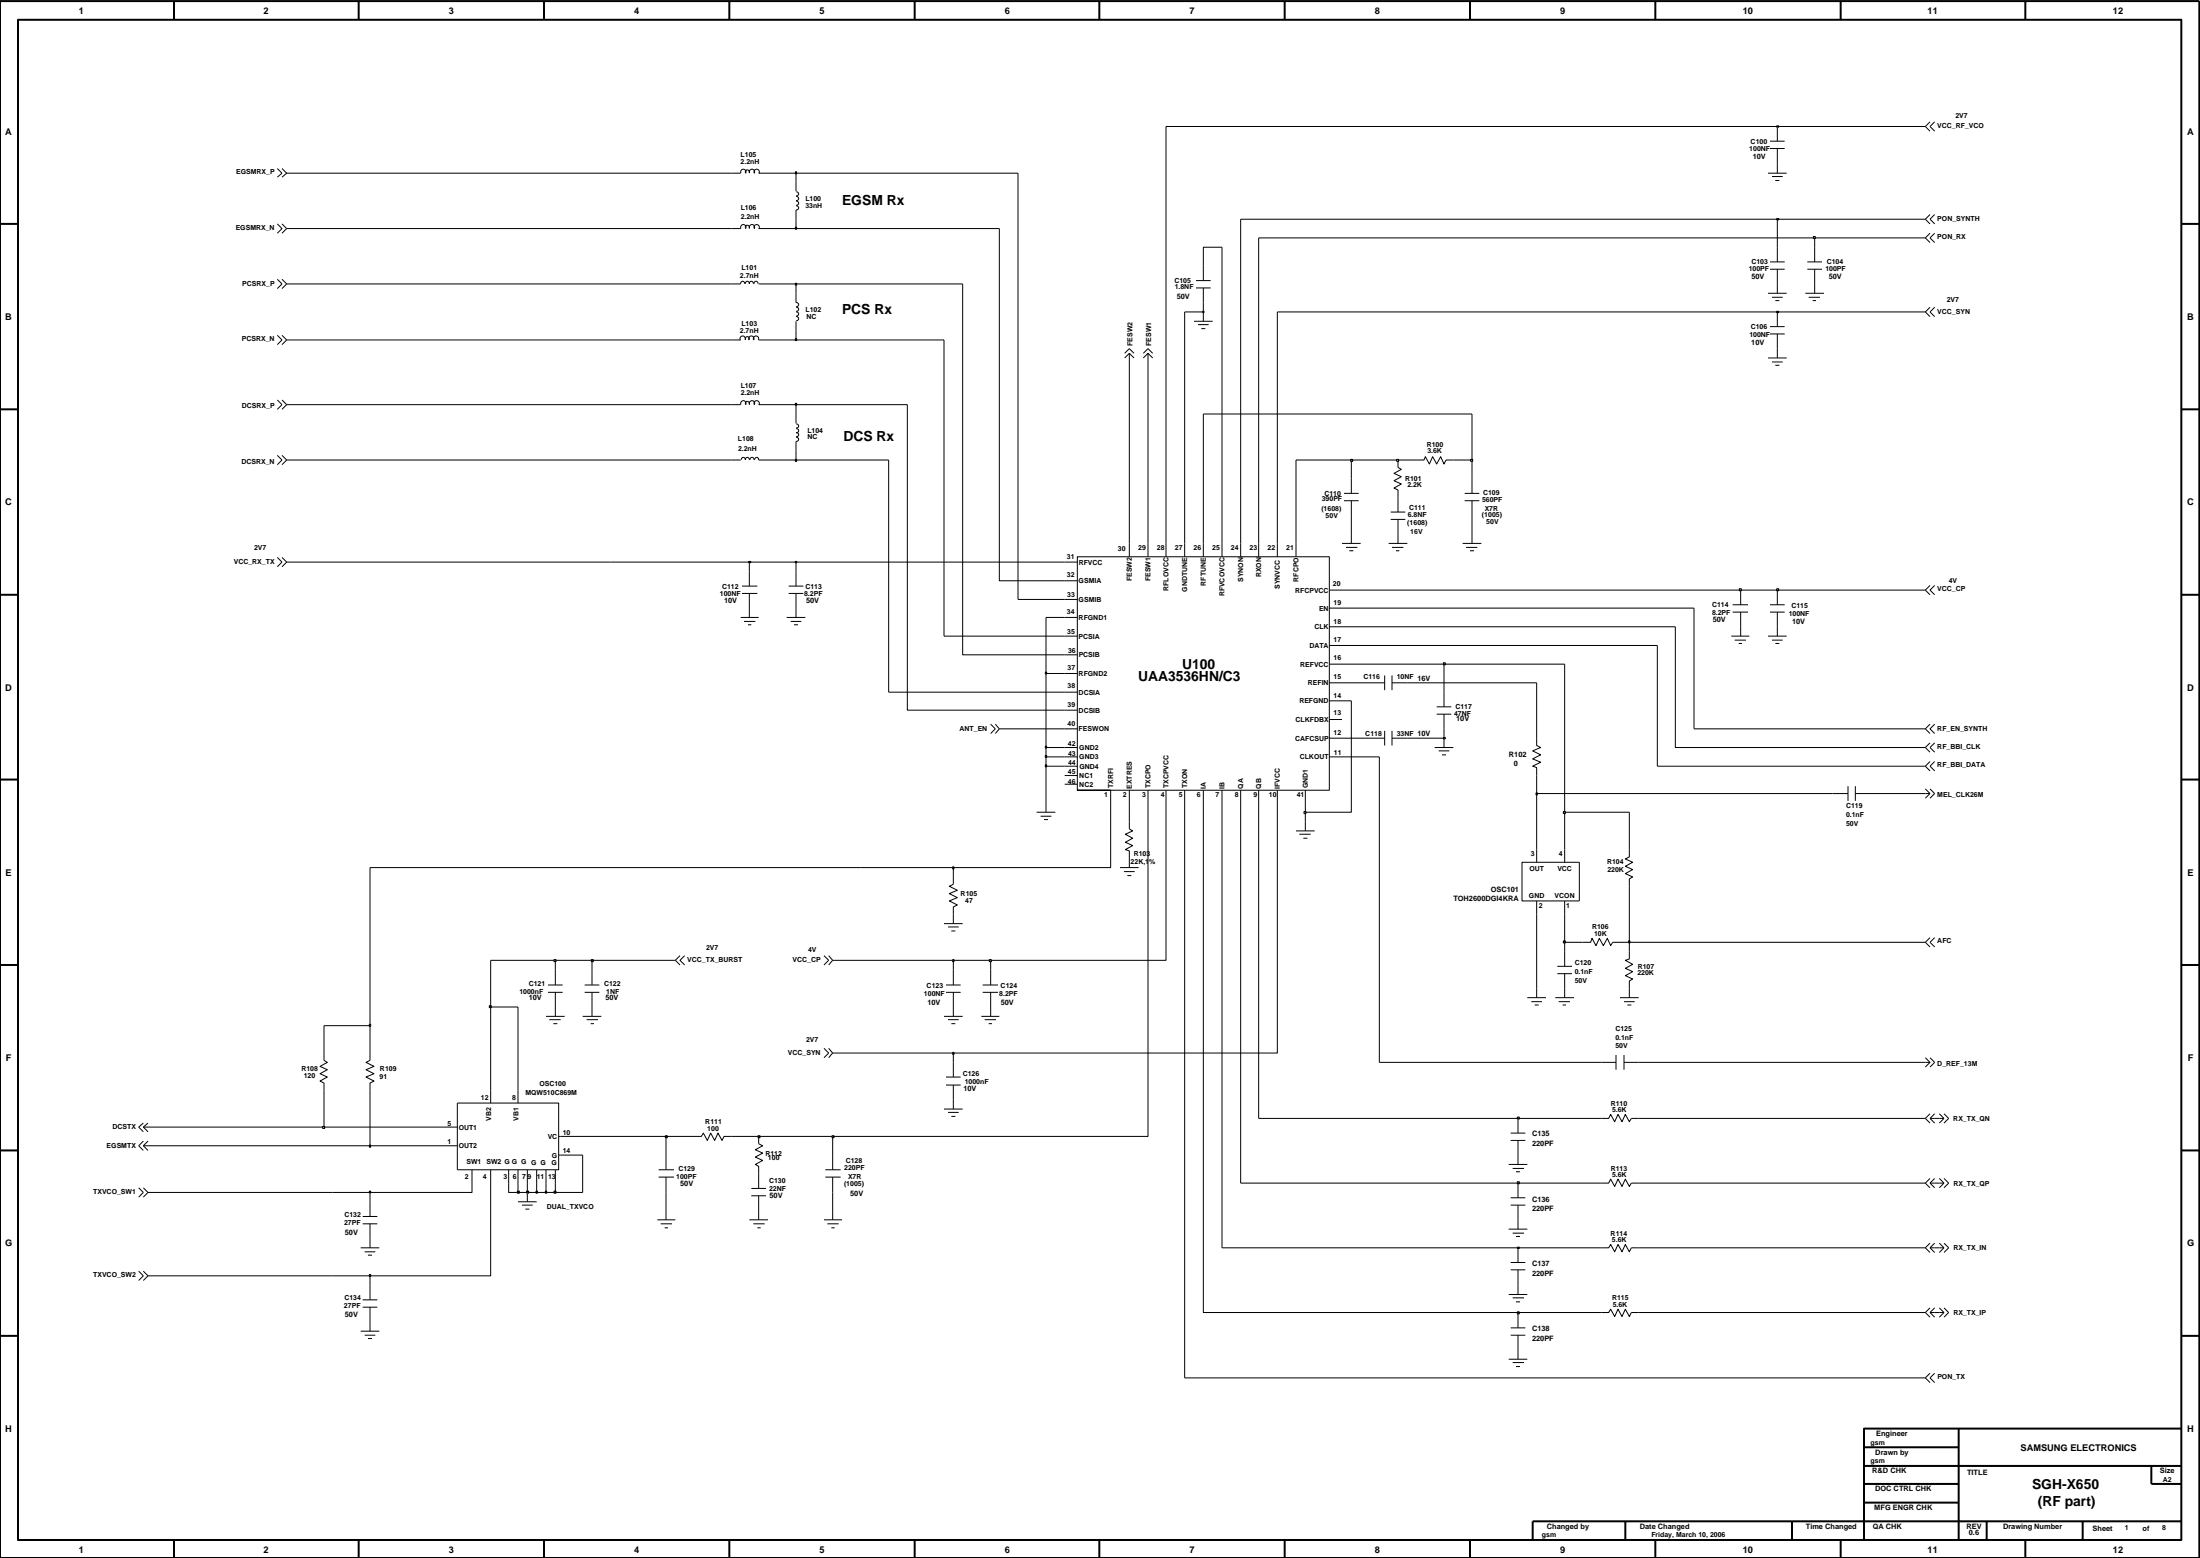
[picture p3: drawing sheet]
<svg xmlns="http://www.w3.org/2000/svg" width="279mm" height="198mm" viewBox="0 0 279 198" stroke-linecap="round" stroke-linejoin="round" font-family="sans-serif">
<g fill="none" stroke="#000" stroke-width=".13">
<path d="M224.8 17.9h1.9M224.8 18.9h1.9M225.7 16.1v1.8M225.7 18.9v3.1M245.1 15.5l-.6 .6 .6 .5M245.7 15.5l-.6 .6 .6 .5M35.2 28.4l.6 .6-.6 .6M35.2 21.4l.6 .6-.6 .5M35.2 35.4l.6 .6-.6 .6M35.8 21.4l.6 .6-.6 .5M35.8 35.4l.6 .6-.6 .6M35.8 28.4l.6 .6-.6 .6"/>
<path d="M92.9 22h1.2M92.9 29h1.2M94.1 29a.34 .34 0 0 1 .3-.5 .34 .34 0 0 1 .3 .5M94.1 22a.34 .34 0 0 1 .3-.5 .34 .34 0 0 1 .3 .5M94.6 36l-.1-.2-.2-.1-.2 .1v.2h-1.2M94.7 36v-.2l.2-.1 .2 .1 .1 .2M94.7 29v-.3l.2-.1 .2 .1v.3M94.7 22v-.4h.2h.2v.4M95.2 29a.34 .34 0 0 1 .3-.5 .34 .34 0 0 1 .3 .5M95.2 22a.34 .34 0 0 1 .3-.5 .34 .34 0 0 1 .3 .5M95.7 36l-.1-.2-.2-.1-.2 .1v.2M95.8 29a.34 .34 0 0 1 .3-.5 .34 .34 0 0 1 .3 .5"/>
<path d="M95.8 22a.34 .34 0 0 1 .3-.5 .34 .34 0 0 1 .3 .5M96.3 36l-.1-.2-.2-.1-.2 .1v.2M96.4 22h1.1M96.4 29h1.1M96.4 36h1.1M101.1 37.2v1.2l.3 .1v.2v.1l-.3 .1M101.1 23.1v1.2M101.1 39l.3 .1v.2v.1l-.3 .1M101.1 39.6l.3 .1v.1v.2l-.3 .1M101.1 24.4h.3v.2v.2h-.3M101.1 25.5l.3 .1v.2v.2h-.3M101.1 25h.3v.2v.2h-.3"/>
<path d="M101.1 26.1l.3 .1v.2v.2h-.3v1.2M151.9 35.6h1.9M151.9 36.5h1.9M152.8 33.7v1.9M152.8 36.5v1.9M152.8 39.6v1.2M224.5 22h2.4M224.5 37.2h2.4M224.8 33.2h1.9M224.8 34.2h1.9M225 22.4h1.4M225 37.7h1.4"/>
<path d="M225.5 22.9h.5M225.5 38.2h.5M225.7 31.4v1.8M225.7 34.2v3M225.7 39.6v1.9M229.3 37.2h2.3M229.5 33.2h1.9M229.5 34.2h1.9M229.7 37.7h1.4M230.2 38.2h.4M230.5 31.4v1.8M230.5 34.2v3"/>
<path d="M245.1 27.2l-.6 .6 .6 .6M245.1 29.6l-.6 .6 .6 .6M245.1 39l-.6 .6 .6 .6M245.7 27.2l-.6 .6 .6 .6M245.7 29.6l-.6 .6 .6 .6M245.7 39l-.6 .6 .6 .6M35.2 57.8l.6 .6-.6 .6M35.2 42.6l.6 .5-.6 .6M35.2 50.8l.6 .6-.6 .6M35.8 57.8l.6 .6-.6 .6M35.8 42.6l.6 .5-.6 .6M35.8 50.8l.6 .6-.6 .6"/>
<path d="M92.9 58.4h1.2M92.9 43.1h1.2M92.9 51.4h1.2M94.1 51.3a.34 .34 0 0 1 .3-.4 .34 .34 0 0 1 .3 .5M94.2 58.4v-.3h.2h.2v.3M94.6 43.1a.34 .34 0 0 0-.3-.5 .34 .34 0 0 0-.3 .6M94.7 58.4v-.3h.2h.2l.1 .3M94.7 43.1v-.3l.2-.1 .2 .1v.3M94.7 51.3v-.3l.2-.1 .2 .1v.3M95.2 51.3a.34 .34 0 0 1 .3-.4 .34 .34 0 0 1 .3 .5M95.3 58.4v-.3h.2h.2v.3M95.7 43.1a.34 .34 0 0 0-.3-.5 .34 .34 0 0 0-.3 .6"/>
<path d="M95.8 51.3a.34 .34 0 0 1 .3-.4 .34 .34 0 0 1 .3 .5M95.9 58.4v-.3h.2h.2v.3M96.3 43.1a.34 .34 0 0 0-.3-.5 .34 .34 0 0 0-.3 .6M96.4 58.4h1.1M96.4 43.1h1.1M96.4 51.4h1.1M101.1 40.8v1.2M101.1 52.5v1.2M101.1 40.2l.3 .1v.1v.2l-.3 .1M101.1 54.9l.3 .1v.2v.2h-.3M101.1 53.8l.3 .1v.2v.2h-.3M101.1 54.4l.3 .1v.2v.1l-.3 .1"/>
<path d="M101.1 55.5l.3 .1v.2v.1l-.3 .1v1.2M142.8 44.8l.6-.5 .6 .5M143.4 44.8l.6 .6M143.4 44.8l-.6 .6M143.4 44.8v.6M145.2 45.4l.6-.6 .6 .6M145.2 44.8l.6-.5 .6 .5M145.8 44.8v.6M151.6 40.8h2.4M152.1 41.2h1.4M152.6 41.7h.5M177.5 58.4v.9l.5 .3-1 .5 1 .4-1 .5 1 .4-1 .5 .5 .3v2.8"/>
<path d="M179.8 58.4h1l.2-.4 .5 .9 .4-.9 .6 .9 .5-.9 .4 .9 .2-.5h1M224.5 45.4h2.4M224.8 41.5h1.9M224.8 42.4h1.9M225 45.9h1.4M225.5 46.4h.5M225.7 42.4v3M35.2 70.8l.6 .5-.6 .6M35.8 70.8l.6 .5-.6 .6M94.1 78.4h2.3M94.2 74.4h2M94.2 75.3h2"/>
<path d="M94.5 78.9h1.4M95 79.3h.4M95.2 72.5v1.9M95.2 75.3v3.1M99.9 78.4h2.4M100.2 74.4h1.8M100.2 75.3h1.8M100.4 78.9h1.4M100.8 79.3h.5M101.1 72.5v1.9M101.1 75.3v3.1M135.2 78.4h1.6"/>
<path d="M135.2 76.1h1.6M135.2 73.7h1.6M135.2 71.3h1.6M143.4 69v1.7M145.8 69v1.7M148.1 69v1.7M150.5 69v1.7M152.8 69v1.7M155.2 69v1.7M157.6 69v1.7M159.9 69v1.7M162.2 69v1.7"/>
<path d="M164.6 69v1.7M168.8 79.6h1.6M168.8 74.9h1.6M168.8 77.2h1.6M170.4 69h2.4M170.7 63.6h1.9M170.7 62.6h1.9M170.9 69.5h1.5M171.4 69.9h.5M171.6 60.8v1.8M171.6 63.6v1.9M171.6 67.8v1.2"/>
<path d="M176.4 69h2.3M176.6 65.9h1.9M176.6 65h1.9M176.8 69.5h1.4M177.3 69.9h.4M177.5 65.9v3.1M185.8 69h2.3M186 63.6h1.9M186 62.6h1.9M186.2 69.5h1.4M186.7 69.9h.5M186.9 60.8v1.8"/>
<path d="M186.9 63.6v1.9M186.9 67.8v1.2M220 76.8h2M220 77.7h2M221.1 74.9v1.9M221.1 77.7v3M224.8 76.8h1.9M224.8 77.7h1.9M225.7 74.9v1.9M225.7 77.7v3M245.1 74.3l-.6 .6 .6 .6M245.7 74.3l-.6 .6 .6 .6"/>
<path d="M125.8 91.9l.6 .6-.6 .6M126.4 91.9l.5 .6-.5 .6M135.2 94.9h1.6M135.2 80.7h1.6M135.2 85.5h1.6M135.2 83.1h1.6M135.2 92.5h1.6M135.2 90.1h1.6M135.2 87.9h1.6M135.2 96.1h1.6M135.2 97.3h1.6M135.2 98.4h1.6"/>
<path d="M135.2 99.5h1.6M168.8 93.7h1.6M168.8 86.7h1.6M168.8 84.3h1.6M168.8 81.9h1.6M168.8 89h1.6M168.8 91.3h1.6M168.8 96.1h1.6M174 93.7h1.9M174 86.7h1.9M175.9 85.7v1.9M175.9 92.8v1.8"/>
<path d="M176.8 93.7h1.9M176.8 85.7v1.9M176.8 92.8v1.8M176.8 86.7h1.9M182.2 94.9h2.4M182.5 90.6h1.8M182.5 89.7h1.8M182.7 95.3h1.4M183.1 95.8h.5M183.4 87.9v1.8M183.4 90.6v1.9M183.4 93.7v1.2"/>
<path d="M195.2 93.7v.9l.5 .3-1.1 .4 1.1 .5-1.1 .5 1.1 .4-1.1 .6 .6 .1v1M219.9 80.7h2.3M220.3 81.2h1.4M220.8 81.7h.4M224.5 80.7h2.4M225 81.2h1.4M225.5 81.7h.5M234.7 99.8v1.9M235.6 99.8v1.9M245.1 94.3l-.6 .6 .6 .6M245.1 91.9l-.6 .6 .6 .6M245.1 96.7l-.6 .6 .6 .5"/>
<path d="M245.7 91.9l-.6 .6 .6 .6M245.7 94.3l-.6 .6 .6 .6M245.7 96.7l-.6 .6 .6 .5M119.9 117.2h2.4M120.4 117.7h1.4M120.8 118.2h.5M121.1 111.3v.9l-.5 .3 1 .5-1 .4 1 .5-1 .5 1 .5-.5 .2v2.1M131.7 103.1h2.3M132.2 103.6h1.3M132.6 104h.5M132.8 101.9v1.2M136.8 100.3h32v-29.6h-32v29.6h4.3v1.6"/>
<path d="M142.2 110.1h2.4M142.7 110.6h1.4M143.2 111.1h.5M143.4 104.3v.9l.4 .3-.9 .4 .9 .5-.9 .5 .9 .4-.9 .5 .5 .2v2.1M143.4 100.3v1.6M145.8 100.3v1.6M148.1 100.3v1.6M150.5 100.3v74.6h94M152.8 100.3v66.3h40v1.9M155.2 100.3v1.6M157.6 100.3v1.6M159.9 100.3v1.6"/>
<path d="M162.2 100.3v1.6M164.6 105.5h2.4M165 105.9h1.5M165.5 106.4h.5M165.8 100.3v1.6M165.8 104.3v1.2M193.3 109.4h7.3v5h-7.3zM195.2 107.8v1.6M195.2 114.4v1.6M198.7 107.8v1.6M198.7 114.4v1.6M201 119.6h1l.2-.5 .5 .9 .4-.9 .5 .9 .5-.9 .5 .9 .2-.4h.9"/>
<path d="M206.9 107.8v1l-.5 .2 .9 .4-.9 .6 .9 .4-.9 .5 .9 .4-.4 .3v.9M232.7 100.7h2M235.6 100.7h1.9M244.5 100.1l.6 .6M244.5 100.7h.6M245.1 119l-.6 .6 .6 .6M245.1 100.1l.6 .6-.6 .6M245.1 100.7l-.6 .6M245.7 119l-.6 .6 .6 .6M41.1 133.7v.9l.5 .2-1 .6 1 .4-1 .5 1 .4-1 .5 .5 .3v.9M47 133.7v.9l-.5 .2 1 .6-1 .4 1 .5-1 .4 1 .5-.5 .3v.9M62.3 138.4v1.6"/>
<path d="M65.8 138.4v1.6M69.3 129h2.4M69.6 125h1.9M69.6 126h1.9M69.8 129.4h1.4M70.3 129.9h.5M70.5 123.1v1.9M70.5 126v3M74 129h2.4M74.3 125h1.8M74.3 126h1.8M74.5 129.4h1.4"/>
<path d="M75 129.9h.4M75.2 123.1v1.9M75.2 126v3M86.4 121.3l-.6 .6 .6 .6M87 121.3l-.6 .6 .6 .6M104.6 133.1l.6 .6-.6 .6M104.6 121.3l.6 .6-.6 .6M105.2 133.1l.5 .6-.5 .6M105.2 121.3l.5 .6-.5 .6M119.9 129h2.4M120.1 136.7h1.9M120.1 137.7h1.9"/>
<path d="M120.1 125h1.9M120.1 126h1.9M120.4 129.4h1.4M120.8 129.9h.5M121.1 123.1v1.9M121.1 126v3M121.1 134.8v1.9M121.1 137.7v3.1M124.6 129h2.3M124.8 125h1.9M124.8 126h1.9M125.1 129.4h1.4"/>
<path d="M125.6 129.9h.4M125.8 123.1v1.9M125.8 126v3M194 126.6h2.3M194.5 127.1h1.3M194.9 127.6h.5M195.2 125.4v1.2M197.5 126.6h2.4M197.8 123.6h1.8M197.8 122.7h1.8M198 127.1h1.4M198.5 127.6h.4"/>
<path d="M198.7 120.8v1.9M198.7 123.6v3M203.4 134.8h1.8M205.2 133.9v1.9M205.7 126.6h2.4M206.2 134.8h1.9M206.2 133.9v1.9M206.2 127.1h1.4M206.7 127.6h.5M206.9 120.8v.9l-.5 .2 .9 .5-.9 .5 .9 .4-.9 .5 .9 .5-.4 .2v2.1M244.5 134.3l.6 .5-.6 .6M244.5 134.8h.6"/>
<path d="M245.1 134.3l.6 .5-.6 .6M17.6 150.8l.6 .6-.6 .5M18.2 144.8l-.6 .6 .6 .6M18.2 145.4l.6 .6M18.2 145.4h.6M18.2 142.5l-.6 .6 .6 .5M18.2 143.1l.6 .5M18.2 143.1h.6M18.2 150.8l.6 .6-.6 .5M18.8 144.8l-.6 .6M18.8 142.5l-.6 .6M45.8 158.4h2.4"/>
<path d="M46.1 155.3h1.8M46.1 154.4h1.8M46.3 158.9h1.4M46.7 159.3h.5M47 152.5v1.9M47 155.3v3.1M56.4 145.4h1.7M56.4 143.1h1.7M58.1 140h12.9v8.5h-12.9zM59.9 148.5v1.7M62.3 148.5v1.7M64.6 148.5v1.7"/>
<path d="M65.8 152.5h2.4M65.8 148.5v1.7M66.3 153h1.3M66.7 153.5h.5M67 148.5v1.7M67 151.4v1.1M68.2 148.5v1.7M69.3 148.5v1.7M70.5 148.5v1.7M71 144.2h1.9M71 146.6h1.9M83.5 154.8h2.3"/>
<path d="M83.7 149.4h1.9M83.7 148.5h1.9M83.9 155.3h1.4M84.4 155.8h.4M84.6 146.6v1.9M84.6 149.4v2M84.6 153.7v1.1M88.1 144.2h1l.2-.4 .5 .9 .5-.9 .5 .9 .4-.9 .5 .9 .2-.5h1M95.2 154.8h2.3M95.4 151.8h1.9M95.4 150.8h1.9M95.7 155.3h1.4"/>
<path d="M96.2 155.8h.4M96.4 144.2v1l.5 .2-1 .5 1 .5-1 .5 1 .4-1 .5 .5 .3v2.7M96.4 151.8v3M104.6 154.8h2.3M104.8 149.4h2M104.8 148.5h2M105.1 155.3h1.4M105.6 155.8h.4M105.7 146.6v1.9M105.7 149.4v2M105.7 153.7v1.1M119.9 140.8h2.4"/>
<path d="M120.4 141.2h1.4M120.8 141.7h.5M191.6 147.8h2.4M191.6 156h2.4M191.9 153h1.8M191.9 144.7h1.8M191.9 143.8h1.8M191.9 152h1.8M192.1 148.3h1.4M192.1 156.5h1.4M192.5 148.7h.5M192.5 156.9h.5"/>
<path d="M192.8 142v1.8M192.8 144.7v3.1M192.8 150.2v1.8M192.8 153v3M192.8 158.4v1.8M203.4 150.2h.9l.3-.5 .5 .9 .4-.9 .5 .9 .4-.9 .5 .9 .3-.4h.9M203.4 158.4h.9l.3-.4 .5 .9 .4-.9 .5 .9 .4-.9 .5 .9 .3-.5h.9M203.4 142h.9l.3-.6 .5 1 .4-1 .5 1 .4-1 .5 1 .3-.4h.9M245.1 150.2h1.8M245.1 142h1.8M245.1 141.4l-.6 .6 .6 .5M245.1 142l.6 .5"/>
<path d="M245.1 149.6l-.6 .6 .6 .6M245.1 150.2l.6 .6M245.1 158.4h1.8M245.1 157.8l-.6 .6 .6 .6M245.1 158.4l.6 .6M245.7 141.4l-.6 .6M245.7 149.6l-.6 .6M245.7 157.8l-.6 .6M246.3 141.4l.6 .6M246.3 149.6l.6 .6M246.3 157.8l.6 .6M246.9 141.4l.6 .6-.6 .5"/>
<path d="M246.9 142l-.6 .5M246.9 149.6l.6 .6-.6 .6M246.9 150.2l-.6 .6M246.9 157.8l.6 .6-.6 .6M246.9 158.4l-.6 .6M17.6 161.3l.6 .6-.6 .6M18.2 161.3l.6 .6-.6 .6M45.8 169h2.4M46.1 165.9h1.8M46.1 165h1.8M46.3 169.5h1.4M46.7 169.9h.5"/>
<path d="M47 163.1v1.9M47 165.9v3.1M191.6 164.3h2.4M191.6 172.5h2.4M191.9 161.2h1.8M191.9 160.2h1.8M191.9 169.5h1.8M191.9 168.5h1.8M192.1 164.7h1.4M192.1 172.9h1.4M192.5 165.2h.5M192.5 173.5h.5"/>
<path d="M192.8 161.2v3.1M192.8 169.5v3M203.4 166.6h.9l.3-.4 .5 .9 .4-.9 .5 .9 .4-.9 .5 .9 .3-.5h.9M244.5 174.9l.6 .6M245.1 174.3l-.6 .6M245.1 166.6h1.8M245.1 166l-.6 .6 .6 .6M245.1 166.6l.6 .6M245.7 174.3l-.6 .6 .6 .6M245.7 166l-.6 .6M246.3 166l.6 .6M246.9 166l.6 .6-.6 .6"/>
<path d="M246.9 166.6l-.6 .6"/>
</g>
<path d="M192.7 166.5h.3v.3h-.3z" fill="#c3c3c3"/>
<path d="M18.8 161.9h28.2v1.2M192.7 166.5h.3v.3h-.3zM192.8 166.6h10.6M208.1 166.6h36.4" fill="none" stroke="#000" stroke-width=".13"/>
<path d="M46.9 161.8h.2v.2h-.2z" fill="#c3c3c3"/>
<path d="M155.2 101.9v56.5h37.6M62.3 150.2v11.7h-15.3M46.9 161.8h.2v.2h-.2z" fill="none" stroke="#000" stroke-width=".13"/>
<path d="M192.7 158.3h.3v.2h-.3z" fill-rule="evenodd" fill="#c3c3c3"/>
<path d="M18.8 151.4h28.2v1.1M84.6 151.4v2.3M105.7 151.4v2.3M192.7 158.3h.3v.2h-.3zM192.8 158.4h10.6M208.1 158.4h36.4" fill="none" stroke="#000" stroke-width=".13"/>
<path d="M46.9 151.2h.2v.2h-.2z" fill="#c3c3c3"/>
<path d="M46.9 151.2h.2v.2h-.2zM59.9 150.2v1.2h-12.9M64.6 150.2v1.2h1.2" fill="none" stroke="#000" stroke-width=".13"/>
<path d="M65.7 151.2h.3v.2h-.3z" fill="#c3c3c3"/>
<path d="M65.7 151.2h.3v.2h-.3zM65.8 150.2v1.2h1.2" fill="none" stroke="#000" stroke-width=".13"/>
<path d="M66.9 151.2h.2v.2h-.2z" fill="#c3c3c3"/>
<path d="M66.9 151.2h.2v.2h-.2zM67 150.2v1.2h1.2" fill="none" stroke="#000" stroke-width=".13"/>
<path d="M68.1 151.2h.1v.2h-.1z" fill="#c3c3c3"/>
<path d="M68.1 151.2h.1v.2h-.1zM68.2 150.2v1.2h1.1" fill="none" stroke="#000" stroke-width=".13"/>
<path d="M69.3 151.2h.1v.2h-.1z" fill="#c3c3c3"/>
<path d="M69.3 151.2h.1v.2h-.1zM69.3 150.2v1.2h1.2" fill="none" stroke="#000" stroke-width=".13"/>
<path d="M70.4 151.2h.2v.2h-.2z" fill="#c3c3c3"/>
<path d="M157.6 101.9v48.3h35.2M70.4 151.2h.2v.2h-.2zM74 146.6v4.8h-3.5v-1.2" fill="none" stroke="#000" stroke-width=".13"/>
<path d="M192.7 150h.3v.3h-.3z" fill-rule="evenodd" fill="#c3c3c3"/>
<path d="M18.8 145.4h28.2M72.9 146.6h1.1M84.6 144.2v2.4M105.7 144.2v2.4M192.7 150h.3v.3h-.3zM192.8 150.2h10.6M208.1 150.2h36.4" fill="none" stroke="#000" stroke-width=".13"/>
<path d="M46.9 145.3h.2v.3h-.2z" fill-rule="evenodd" fill="#c3c3c3"/>
<path d="M47 138.4v7h9.4M46.9 145.3h.2v.3h-.2zM72.9 144.2h11.7" fill="none" stroke="#000" stroke-width=".13"/>
<path d="M84.5 144.2h.3v.2h-.3z" fill-rule="evenodd" fill="#c3c3c3"/>
<path d="M84.5 144.2h.3v.2h-.3zM84.6 144.2h3.5M92.9 144.2h3.5" fill="none" stroke="#000" stroke-width=".13"/>
<path d="M96.3 144.2h.2v.2h-.2z" fill-rule="evenodd" fill="#c3c3c3"/>
<path d="M96.3 144.2h.2v.2h-.2zM96.4 144.2h9.3" fill="none" stroke="#000" stroke-width=".13"/>
<path d="M105.7 144.2h.2v.2h-.2z" fill-rule="evenodd" fill="#c3c3c3"/>
<path d="M145.8 101.9v42.3h-40.1M18.8 143.1h22.3M105.7 144.2h.2v.2h-.2z" fill="none" stroke="#000" stroke-width=".13"/>
<path d="M41 143h.2v.2h-.2z" fill-rule="evenodd" fill="#c3c3c3"/>
<path d="M159.9 101.9v40.1h32.9M41.1 138.4v4.7h15.3M41 143h.2v.2h-.2z" fill="none" stroke="#000" stroke-width=".13"/>
<path d="M192.7 141.8h.3v.2h-.3z" fill-rule="evenodd" fill="#c3c3c3"/>
<path d="M175.2 96.1v38.7h28.2M41.1 130.2v3.5M47 130.2v3.5M62.3 127.8v10.6M65.8 127.8v10.6M105.7 133.7h15.4v1.1M208.1 134.8h36.4M192.7 141.8h.3v.2h-.3zM192.8 142h10.6M208.1 142h36.4" fill="none" stroke="#000" stroke-width=".13"/>
<path d="M121 133.6h.2v.2h-.2z" fill="#c3c3c3"/>
<path d="M162.2 101.9v31.8h-41.1M41.1 130.2h5.9M121 133.6h.2v.2h-.2z" fill="none" stroke="#000" stroke-width=".13"/>
<path d="M46.9 130h.2v.3h-.2z" fill="#c3c3c3"/>
<path d="M47 110.1v20.1M46.9 130h.2v.3h-.2z" fill="none" stroke="#000" stroke-width=".13"/>
<path d="M62.1 127.6h.3v.3h-.3z" fill="#c3c3c3"/>
<path d="M195.2 116v9.4M62.1 127.6h.3v.3h-.3zM70.5 123.1v-1.2h-8.2v5.9h3.5M75.2 121.9v1.2M121.1 121.9v1.2M125.8 121.9v1.2" fill="none" stroke="#000" stroke-width=".13"/>
<path d="M70.4 121.8h.2v.3h-.2z" fill-rule="evenodd" fill="#c3c3c3"/>
<path d="M70.4 121.8h.2v.3h-.2zM70.5 121.9h4.7" fill="none" stroke="#000" stroke-width=".13"/>
<path d="M75.1 121.8h.3v.3h-.3z" fill-rule="evenodd" fill="#c3c3c3"/>
<path d="M75.1 121.8h.3v.3h-.3zM75.2 121.9h10.6M105.7 121.9h15.4" fill="none" stroke="#000" stroke-width=".13"/>
<path d="M121 121.8h.2v.3h-.2z" fill-rule="evenodd" fill="#c3c3c3"/>
<path d="M121 121.8h.2v.3h-.2zM121.1 121.9h4.7" fill="none" stroke="#000" stroke-width=".13"/>
<path d="M125.6 121.8h.3v.3h-.3z" fill-rule="evenodd" fill="#c3c3c3"/>
<path d="M148.1 101.9v20h-22.3M198.7 119.6v1.2M206.9 119.6v1.2M125.6 121.8h.3v.3h-.3z" fill="none" stroke="#000" stroke-width=".13"/>
<path d="M198.5 119.4h.3v.3h-.3z" fill="#c3c3c3"/>
<path d="M198.5 119.4h.3v.3h-.3zM198.7 116v3.6h2.3M205.7 119.6h1.2" fill="none" stroke="#000" stroke-width=".13"/>
<path d="M206.8 119.4h.2v.3h-.2z" fill-rule="evenodd" fill="#c3c3c3"/>
<path d="M47 110.1h74.1v1.2M206.8 119.4h.2v.3h-.2zM206.9 112.5v7.1h37.6" fill="none" stroke="#000" stroke-width=".13"/>
<path d="M121 110h.2v.3h-.2z" fill-rule="evenodd" fill="#c3c3c3"/>
<path d="M121 110h.2v.3h-.2zM141.1 101.9v8.2h-20M143.4 101.9v2.4M165.8 103.1v1.2M195.2 100.7v7.1M198.7 103.1v4.7M206.9 103.1v4.7" fill="none" stroke="#000" stroke-width=".13"/>
<path d="M165.6 103h.3v.3h-.3z" fill="#c3c3c3"/>
<path d="M171.6 89v14.1h-5.8v-1.2M165.6 103h.3v.3h-.3z" fill="none" stroke="#000" stroke-width=".13"/>
<path d="M198.5 103h.3v.3h-.3z" fill="#c3c3c3"/>
<path d="M132.8 97.3v4.6M198.7 84.3v18.8h8.2M198.5 103h.3v.3h-.3z" fill="none" stroke="#000" stroke-width=".13"/>
<path d="M195.1 100.6h.1v.3h-.1z" fill="#c3c3c3"/>
<path d="M195.2 98.4v2.3h37.5M195.1 100.6h.1v.3h-.1zM237.5 100.7h7" fill="none" stroke="#000" stroke-width=".13"/>
<path d="M132.8 97.1h.1v.2h-.1z" fill="#c3c3c3"/>
<path d="M132.8 97.1h.1v.2h-.1zM132.8 96.1v1.2h2.4M210.5 81.9v15.4h34" fill="none" stroke="#000" stroke-width=".13"/>
<path d="M132.8 95.9h.1v.3h-.1z" fill="#c3c3c3"/>
<path d="M132.8 95.9h.1v.3h-.1zM132.8 94.9v1.2h2.4M170.4 96.1h4.8" fill="none" stroke="#000" stroke-width=".13"/>
<path d="M132.8 94.7h.1v.3h-.1z" fill="#c3c3c3"/>
<path d="M212.8 79.6v15.3h31.7M132.8 94.7h.1v.3h-.1zM132.8 85.5v9.4h2.4M170.4 93.7h3.6M178.7 93.7h4.7" fill="none" stroke="#000" stroke-width=".13"/>
<path d="M183.3 93.6h.3v.2h-.3z" fill-rule="evenodd" fill="#c3c3c3"/>
<path d="M112.9 58.4v29.5h22.3M115.2 51.4v38.7h20M215.1 77.2v15.3h29.4M126.9 92.5h8.3M170.4 89h1.2M170.4 86.7h3.6M178.7 86.7h16.5v7M183.3 93.6h.3v.2h-.3zM183.4 84.3v3.6M183.4 92.5v1.2" fill="none" stroke="#000" stroke-width=".13"/>
<path d="M132.8 85.3h.1v.3h-.1z" fill="#c3c3c3"/>
<path d="M132.8 78.4v7.1h2.4M132.8 85.3h.1v.3h-.1zM170.4 84.3h13" fill="none" stroke="#000" stroke-width=".13"/>
<path d="M183.3 84.1h.3v.3h-.3z" fill="#c3c3c3"/>
<path d="M122.3 36v47.1h12.9M129.3 22v54.1h5.9M119.9 43.1v37.6h15.3M132.8 78.4h2.4M170.4 79.6h42.4M170.4 77.2h44.7M170.4 74.9h50.7M170.4 81.9h40.1M183.3 84.1h.3v.3h-.3zM183.4 84.3h15.3" fill="none" stroke="#000" stroke-width=".13"/>
<path d="M220.9 74.7h.2v.3h-.2z" fill="#c3c3c3"/>
<path d="M220.9 74.7h.2v.3h-.2zM221.1 74.9h4.6" fill="none" stroke="#000" stroke-width=".13"/>
<path d="M225.6 74.7h.3v.3h-.3z" fill-rule="evenodd" fill="#c3c3c3"/>
<path d="M126.9 29v44.7h8.3M36.4 71.3h58.8v1.2M101.1 71.3v1.2M225.6 74.7h.3v.3h-.3zM225.7 74.9h18.8" fill="none" stroke="#000" stroke-width=".13"/>
<path d="M95.1 71.3h.2v.1h-.2z" fill="#c3c3c3"/>
<path d="M95.1 71.3h.2v.1h-.2zM95.2 71.3h5.9" fill="none" stroke="#000" stroke-width=".13"/>
<path d="M101 71.3h.2v.1h-.2z" fill="#c3c3c3"/>
<g fill="none" stroke="#000" stroke-width=".13">
<path d="M148.1 16.1v52.9M150.5 39.6v29.4M155.2 31.4v37.6M157.6 27.8v41.2M159.9 30.2v38.8M162.2 39.6v29.4M36.4 58.4h56.5M97.5 58.4h3.6M143.4 45.4v23.6M145.8 45.4v23.6M152.8 52.5v16.5M164.6 58.4v10.6"/>
<path d="M171.6 58.4v2.4M186.9 58.4v2.4M101 71.3h.2v.1h-.2zM101.1 71.3h34.1M171.6 65.5v2.3M186.9 65.5v2.3"/>
</g>
<path d="M101 58.3h.2v.3h-.2z" fill="#c3c3c3"/>
<path d="M101 58.3h.2v.3h-.2zM101.1 57.2v1.2h11.8M164.6 58.4h7" fill="none" stroke="#000" stroke-width=".13"/>
<path d="M171.5 58.3h.3v.3h-.3z" fill="#c3c3c3"/>
<path d="M171.5 58.3h.3v.3h-.3zM171.6 58.4h5.9" fill="none" stroke="#000" stroke-width=".13"/>
<path d="M177.4 58.3h.2v.3h-.2z" fill="#c3c3c3"/>
<path d="M177.4 58.3h.2v.3h-.2zM177.5 58.4h2.3M184.6 58.4h2.3" fill="none" stroke="#000" stroke-width=".13"/>
<path d="M186.8 58.3h.2v.3h-.2z" fill="#c3c3c3"/>
<path d="M36.4 51.4h56.5M97.5 51.4h3.6v1.1M152.8 52.5h34.1v5.9M186.8 58.3h.2v.3h-.2z" fill="none" stroke="#000" stroke-width=".13"/>
<path d="M101 51.2h.2v.2h-.2z" fill-rule="evenodd" fill="#c3c3c3"/>
<path d="M36.4 43.1h56.5M97.5 43.1h3.6M101 51.2h.2v.2h-.2zM101.1 51.4h14.1" fill="none" stroke="#000" stroke-width=".13"/>
<path d="M101 43h.2v.2h-.2z" fill="#c3c3c3"/>
<path d="M150.5 39.6h2.3M101 43h.2v.2h-.2zM101.1 42v1.1h18.8" fill="none" stroke="#000" stroke-width=".13"/>
<path d="M152.7 39.5h.2v.2h-.2z" fill="#c3c3c3"/>
<path d="M152.7 39.5h.2v.2h-.2zM152.8 38.4v1.2M162.2 39.6h63.5" fill="none" stroke="#000" stroke-width=".13"/>
<path d="M225.6 39.5h.3v.2h-.3z" fill="#c3c3c3"/>
<path d="M36.4 36h56.5M97.5 36h3.6v1.2M225.6 39.5h.3v.2h-.3zM225.7 39.6h18.8" fill="none" stroke="#000" stroke-width=".13"/>
<path d="M101 36h.2v.2h-.2z" fill-rule="evenodd" fill="#c3c3c3"/>
<path d="M101 36h.2v.2h-.2zM101.1 36h21.2M155.2 31.4h-2.4v2.3M159.9 30.2h70.6v1.2M225.7 27.8v3.6" fill="none" stroke="#000" stroke-width=".13"/>
<path d="M230.3 30h.2v.3h-.2z" fill-rule="evenodd" fill="#c3c3c3"/>
<path d="M36.4 29h56.5M97.5 29h3.6M230.3 30h.2v.3h-.2zM230.5 30.2h14" fill="none" stroke="#000" stroke-width=".13"/>
<path d="M101 28.8h.2v.3h-.2z" fill="#c3c3c3"/>
<path d="M101 28.8h.2v.3h-.2zM101.1 27.8v1.2h25.8M157.6 27.8h68.1" fill="none" stroke="#000" stroke-width=".13"/>
<path d="M225.6 27.7h.3v.2h-.3z" fill-rule="evenodd" fill="#c3c3c3"/>
<path d="M36.4 22h56.5M97.5 22h3.6v1.1M225.6 27.7h.3v.2h-.3zM225.7 27.8h18.8" fill="none" stroke="#000" stroke-width=".13"/>
<path d="M101 21.8h.2v.3h-.2z" fill-rule="evenodd" fill="#c3c3c3"/>
<path d="M148.1 16.1h77.6M101 21.8h.2v.3h-.2zM101.1 22h28.2" fill="none" stroke="#000" stroke-width=".13"/>
<path d="M225.6 16h.3v.1h-.3z" fill-rule="evenodd" fill="#c3c3c3"/>
<path d="M225.6 16h.3v.1h-.3zM225.7 16.1h18.8" fill="none" stroke="#000" stroke-width=".13"/>
<g fill="none" stroke="#000" stroke-width=".25">
<path d="M0 .1h279.3v197.7h-279.3zM2.3 2.5h274.7v193h-274.7zM22.1 .1v2.4M45.6 .1v2.4M69.1 .1v2.4M92.6 .1v2.4M116.2 .1v2.4M139.6 .1v2.4M163.2 .1v2.4M186.7 .1v2.4M210.2 .1v2.4M233.8 .1v2.4"/>
<path d="M257.2 .1v2.4M0 28.4h2.3M277 28.4h2.3M0 52h2.3M277 52h2.3M0 75.5h2.3M277 75.5h2.3M0 98.9h2.3M277 98.9h2.3M0 122.5h2.3M277 122.5h2.3M0 146h2.3"/>
<path d="M277 146h2.3M0 169.6h2.3M277 169.6h2.3M22.1 195.5v2.3M45.6 195.5v2.3M69.1 195.5v2.3M92.6 195.5v2.3M116.2 195.5v2.3M139.6 195.5v2.3M163.2 195.5v2.3M186.7 195.5v2.3M206.4 193.1v2.4"/>
<path d="M210.2 195.5v2.3M227.6 193.1v2.4M233.8 195.5v2.3M236.7 188.4h12.1M236.7 190.7h12.1M236.7 183.7h12.1M236.7 186.1h40.3M248.8 181.3v14.2M252.3 193.1v2.4M257.2 195.5v2.3M264.5 193.1v2.4M273.2 186.1v2.3h3.8"/>
<path d="M277 181.3h-40.3v14.2M277 193.1h-82.4v2.4"/>
</g>
<g font-size="1.8">
<text x="106.9" y="26">EGSM Rx</text>
<text x="106.9" y="39.8">PCS Rx</text>
<text x="107.1" y="55.9">DCS Rx</text>
<text x="144.5" y="86.5">UAA3536HN/C3</text>
<text x="150.1" y="84.9">U100</text>
<text x="258.1" y="188.9">SGH-X650</text>
<text x="258.8" y="191.1">(RF part)</text>
</g>
<g font-size="1.2">
<text x="10" y="1.7">1</text>
<text x="33.5" y="1.7">2</text>
<text x="57" y="1.7">3</text>
<text x="80.5" y="1.7">4</text>
<text x="104.1" y="1.7">5</text>
<text x="127.6" y="1.7">6</text>
<text x="151.1" y="1.7">7</text>
<text x="174.6" y="1.7">8</text>
<text x="198.1" y="1.7">9</text>
<text x="221.3" y="1.7">10</text>
<text x="244.8" y="1.7">11</text>
<text x="268.3" y="1.7">12</text>
<text x=".7" y="17.1">A</text>
<text x="277.8" y="17.1">A</text>
<text x=".7" y="40.6">B</text>
<text x="277.8" y="40.6">B</text>
<text x=".7" y="64.1">C</text>
<text x="277.8" y="64.1">C</text>
<text x=".7" y="87.7">D</text>
<text x="277.8" y="87.7">D</text>
<text x=".7" y="111.1">E</text>
<text x="277.8" y="111.1">E</text>
<text x=".7" y="134.7">F</text>
<text x="277.9" y="134.7">F</text>
<text x=".6" y="158.2">G</text>
<text x="277.8" y="158.2">G</text>
<text x=".7" y="181.7">H</text>
<text x="256.6" y="184.1">SAMSUNG ELECTRONICS</text>
<text x="277.8" y="181.7">H</text>
<text x="10" y="197.1">1</text>
<text x="33.5" y="197.1">2</text>
<text x="57" y="197.1">3</text>
<text x="80.5" y="197.1">4</text>
<text x="104.1" y="197.1">5</text>
<text x="127.6" y="197.1">6</text>
<text x="151.1" y="197.1">7</text>
<text x="174.6" y="197.1">8</text>
<text x="198.1" y="197.1">9</text>
<text x="221.3" y="197.1">10</text>
<text x="244.8" y="197.1">11</text>
<text x="268.3" y="197.1">12</text>
</g>
<g font-size=".9">
<text x="246" y="16.3">VCC_RF_VCO</text>
<text x="248.3" y="15">2V7</text>
<text x="30" y="22.1">EGSMRX_P</text>
<text x="94.1" y="20">L105</text>
<text x="94.1" y="20.8">2.2nH</text>
<text x="222.2" y="19.1">100NF</text>
<text x="222.3" y="18.3">C100</text>
<text x="222.6" y="20.2">10V</text>
<text x="29.9" y="29.2">EGSMRX_N</text>
<text x="94.1" y="26.6">L106</text>
<text x="94.1" y="27.7">2.2nH</text>
<text x="102.3" y="25.5">L100</text>
<text x="102.3" y="26.4">33nH</text>
<text x="246" y="28.1">PON_SYNTH</text>
<text x="94" y="35.2">2.7nH</text>
<text x="94.2" y="34.3">L101</text>
<text x="149.1" y="35.9">C105</text>
<text x="222.1" y="34.4">100PF</text>
<text x="222.4" y="35.4">50V</text>
<text x="222.4" y="33.5">C103</text>
<text x="231.8" y="34.4">100PF</text>
<text x="232" y="33.5">C104</text>
<text x="232.2" y="35.4">50V</text>
<text x="246" y="30.3">PON_RX</text>
<text x="30.8" y="36.3">PCSRX_P</text>
<text x="94.2" y="41.4">L103</text>
<text x="102.3" y="39.6">L102</text>
<text x="102.4" y="40.4">NC</text>
<text x="149.2" y="36.7">1.8NF</text>
<text x="149.4" y="37.9">50V</text>
<text x="222.3" y="41.8">C106</text>
<text x="246" y="39.8">VCC_SYN</text>
<text x="247.2" y="38.3">2V7</text>
<text x="30.7" y="43.3">PCSRX_N</text>
<text x="94" y="42.3">2.7nH</text>
<text x="143.8" y="43.9" transform="rotate(-90 143.8 43.9)">FESW2</text>
<text x="146.2" y="43.9" transform="rotate(-90 146.2 43.9)">FESW1</text>
<text x="222.2" y="42.7">100NF</text>
<text x="222.4" y="43.8">10V</text>
<text x="30.7" y="51.8">DCSRX_P</text>
<text x="94.1" y="49.2">L107</text>
<text x="94.1" y="50.2">2.2nH</text>
<text x="30.7" y="58.9">DCSRX_N</text>
<text x="93.7" y="56">L108</text>
<text x="93.7" y="57.2">2.2nH</text>
<text x="102.5" y="55.8">NC</text>
<text x="102.5" y="54.9">L104</text>
<text x="181.2" y="56.8">R100</text>
<text x="181.3" y="57.5">3.6K</text>
<text x="167.8" y="64.9">(1608)</text>
<text x="167.9" y="63.6">390PF</text>
<text x="168.2" y="63">C110</text>
<text x="168.4" y="65.7">50V</text>
<text x="178.4" y="61">R101</text>
<text x="178.7" y="61.8">2.2K</text>
<text x="178.8" y="65.6">6.8NF</text>
<text x="178.9" y="64.8">C111</text>
<text x="188.2" y="65.7">(1005)</text>
<text x="188.2" y="63.8">560PF</text>
<text x="188.3" y="62.8">C109</text>
<text x="188.6" y="64.9">X7R</text>
<text x="29.7" y="71.6">VCC_RX_TX</text>
<text x="32.3" y="69.8">2V7</text>
<text x="135.5" y="71">31</text>
<text x="137" y="71.7">RFVCC</text>
<text x="142" y="69.9">30</text>
<text x="144.6" y="69.8">29</text>
<text x="146.9" y="69.8">28</text>
<text x="149.2" y="69.8">27</text>
<text x="151.6" y="69.8">26</text>
<text x="154" y="69.8">25</text>
<text x="156.3" y="69.8">24</text>
<text x="158.7" y="69.8">23</text>
<text x="161" y="69.8">22</text>
<text x="163.4" y="69.8">21</text>
<text x="178.7" y="66.6">(1608)</text>
<text x="179.1" y="67.7">16V</text>
<text x="188.8" y="66.6">50V</text>
<text x="91.4" y="75.7">100NF</text>
<text x="91.7" y="74.7">C112</text>
<text x="91.9" y="76.6">10V</text>
<text x="102.1" y="75.7">8.2PF</text>
<text x="102.3" y="74.7">C113</text>
<text x="102.4" y="76.6">50V</text>
<text x="135.5" y="78">34</text>
<text x="135.5" y="73.2">32</text>
<text x="135.6" y="75.8">33</text>
<text x="137" y="74">GSMIA</text>
<text x="137" y="76.4">GSMIB</text>
<text x="143.7" y="73.8" transform="rotate(-90 143.7 73.8)">FESW2</text>
<text x="146.1" y="73.8" transform="rotate(-90 146.1 73.8)">FESW1</text>
<text x="148.4" y="75" transform="rotate(-90 148.4 75)">RFLOVCC</text>
<text x="150.8" y="75.1" transform="rotate(-90 150.8 75.1)">GNDTUNE</text>
<text x="153.1" y="74.3" transform="rotate(-90 153.1 74.3)">RFTUNE</text>
<text x="155.5" y="75.7" transform="rotate(-90 155.5 75.7)">RFVCOVCC</text>
<text x="157.9" y="73.9" transform="rotate(-90 157.9 73.9)">SYNON</text>
<text x="160.2" y="73.3" transform="rotate(-90 160.2 73.3)">RXON</text>
<text x="162.5" y="74.8" transform="rotate(-90 162.5 74.8)">SYNVCC</text>
<text x="164.5" y="75.2">RFCPVCC</text>
<text x="164.9" y="73.8" transform="rotate(-90 164.9 73.8)">RFCPO</text>
<text x="167.5" y="77.5">EN</text>
<text x="169.3" y="74.4">20</text>
<text x="169.4" y="76.8">19</text>
<text x="217.4" y="77.1">C114</text>
<text x="227.5" y="77.2">C115</text>
<text x="246" y="75">VCC_CP</text>
<text x="247.5" y="74.1">4V</text>
<text x="135.6" y="80.5">35</text>
<text x="135.6" y="82.9">36</text>
<text x="137" y="78.7">RFGND1</text>
<text x="137" y="81.1">PCSIA</text>
<text x="137" y="83.4">PCSIB</text>
<text x="166.3" y="82.2">DATA</text>
<text x="166.9" y="79.9">CLK</text>
<text x="169.4" y="81.5">17</text>
<text x="169.4" y="79.2">18</text>
<text x="169.4" y="83.8">16</text>
<text x="217.4" y="78">8.2PF</text>
<text x="217.5" y="79">50V</text>
<text x="227.2" y="78.2">100NF</text>
<text x="227.6" y="79.2">10V</text>
<text x="135.6" y="85">37</text>
<text x="135.6" y="87.4">38</text>
<text x="135.6" y="89.8">39</text>
<text x="137" y="85.8">RFGND2</text>
<text x="137" y="88.2">DCSIA</text>
<text x="165" y="89.3">REFGND</text>
<text x="165.1" y="84.6">REFVCC</text>
<text x="166.1" y="87">REFIN</text>
<text x="169.4" y="88.6">14</text>
<text x="169.4" y="86.2">15</text>
<text x="173.1" y="86.2">C116</text>
<text x="177.4" y="86.2">10NF 16V</text>
<text x="184.8" y="90">C117</text>
<text x="121.9" y="92.7">ANT_EN</text>
<text x="135.6" y="92.1">40</text>
<text x="135.6" y="94.7">42</text>
<text x="135.6" y="95.9">43</text>
<text x="137" y="90.5">DCSIB</text>
<text x="137" y="92.8">FESWON</text>
<text x="137.1" y="95.2">GND2</text>
<text x="164.5" y="94">CAFCSUP</text>
<text x="164.5" y="91.6">CLKFDBX</text>
<text x="169.4" y="93.2">12</text>
<text x="169.4" y="90.8">13</text>
<text x="169.4" y="95.8">11</text>
<text x="173.4" y="93.4">C118</text>
<text x="177.4" y="93.4">33NF 10V</text>
<text x="184.7" y="90.9">47NF</text>
<text x="184.9" y="91.6">10V</text>
<text x="246" y="92.7">RF_EN_SYNTH</text>
<text x="246" y="95">RF_BBI_CLK</text>
<text x="135.6" y="98.3">45</text>
<text x="135.6" y="99.5">46</text>
<text x="135.6" y="97.1">44</text>
<text x="137.1" y="98.8">NC1</text>
<text x="137.1" y="99.9">NC2</text>
<text x="137.1" y="96.4">GND3</text>
<text x="137.1" y="97.6">GND4</text>
<text x="140.2" y="101.2">1</text>
<text x="141.4" y="100" transform="rotate(-90 141.4 100)">TXRFI</text>
<text x="142.6" y="101.2">2</text>
<text x="143.7" y="100.1" transform="rotate(-90 143.7 100.1)">EXTRES</text>
<text x="145" y="101.2">3</text>
<text x="146.1" y="100" transform="rotate(-90 146.1 100)">TXCPO</text>
<text x="147.4" y="101.2">4</text>
<text x="148.4" y="100" transform="rotate(-90 148.4 100)">TXCPVCC</text>
<text x="149.7" y="101.2">5</text>
<text x="150.8" y="100" transform="rotate(-90 150.8 100)">TXON</text>
<text x="152" y="101.2">6</text>
<text x="153.1" y="100.1" transform="rotate(-90 153.1 100.1)">IA</text>
<text x="154.4" y="101.2">7</text>
<text x="155.5" y="100.1" transform="rotate(-90 155.5 100.1)">IB</text>
<text x="156.8" y="101.2">8</text>
<text x="157.9" y="100.1" transform="rotate(-90 157.9 100.1)">QA</text>
<text x="159.2" y="101.2">9</text>
<text x="160.2" y="100.1" transform="rotate(-90 160.2 100.1)">QB</text>
<text x="161.2" y="101.2">10</text>
<text x="162.5" y="100.1" transform="rotate(-90 162.5 100.1)">IFVCC</text>
<text x="164.7" y="101.2">41</text>
<text x="165.1" y="96.4">CLKOUT</text>
<text x="166.1" y="100" transform="rotate(-90 166.1 100)">GND1</text>
<text x="191.6" y="96.1">R102</text>
<text x="192.3" y="97.3">0</text>
<text x="246" y="101.2">MEL_CLK26M</text>
<text x="246" y="97.4">RF_BBI_DATA</text>
<text x="234.4" y="104.8">50V</text>
<text x="234.4" y="103.7">0.1nF</text>
<text x="234.4" y="102.5">C119</text>
<text x="122" y="113.7">R105</text>
<text x="143.6" y="109.7">22K,1%</text>
<text x="144" y="108.6">R103</text>
<text x="189.3" y="113.2">OSC101</text>
<text x="194.2" y="113.9">GND</text>
<text x="194.2" y="110.6">OUT</text>
<text x="194.4" y="108.6">3</text>
<text x="197.4" y="113.9">VCON</text>
<text x="197.8" y="110.6">VCC</text>
<text x="198" y="108.6">4</text>
<text x="204.1" y="109.7">R104</text>
<text x="204.1" y="110.7">220K</text>
<text x="122.6" y="114.6">47</text>
<text x="184.6" y="114.4">TOH2600DGI4KRA</text>
<text x="195.4" y="115.2">2</text>
<text x="198.9" y="115.2">1</text>
<text x="202.2" y="117.9">R106</text>
<text x="202.4" y="118.8">10K</text>
<text x="246" y="119.8">AFC</text>
<text x="67.1" y="125.2">C121</text>
<text x="76.7" y="125.2">C122</text>
<text x="87.3" y="122.1">VCC_TX_BURST</text>
<text x="89.7" y="120.6">2V7</text>
<text x="100.6" y="122.1">VCC_CP</text>
<text x="102.6" y="120.8">4V</text>
<text x="117.7" y="125.4">C123</text>
<text x="127.1" y="125.4">C124</text>
<text x="200" y="122.5">C120</text>
<text x="200" y="123.7">0.1nF</text>
<text x="200" y="124.8">50V</text>
<text x="207.9" y="123.7">220K</text>
<text x="208" y="122.9">R107</text>
<text x="66" y="126.1">1000nF</text>
<text x="67.1" y="127">10V</text>
<text x="76.9" y="127">50V</text>
<text x="77" y="126.1">1NF</text>
<text x="117.3" y="126.4">100NF</text>
<text x="117.8" y="127.6">10V</text>
<text x="126.9" y="126.4">8.2PF</text>
<text x="127.1" y="127.6">50V</text>
<text x="205.1" y="130.9">C125</text>
<text x="38.3" y="136">R108</text>
<text x="38.6" y="136.8">120</text>
<text x="48.2" y="137">91</text>
<text x="48.3" y="135.9">R109</text>
<text x="68.5" y="137.8">OSC100</text>
<text x="100.1" y="133.9">VCC_SYN</text>
<text x="102.4" y="132.3">2V7</text>
<text x="122.3" y="136.6">C126</text>
<text x="122.5" y="137.6">1000nF</text>
<text x="205.1" y="132">0.1nF</text>
<text x="205.1" y="133.1">50V</text>
<text x="246" y="135.3">D_REF_13M</text>
<text x="14.3" y="143.3">DCSTX</text>
<text x="56.8" y="142.9">5</text>
<text x="58.3" y="143.4">OUT1</text>
<text x="61.1" y="139.6">12</text>
<text x="62.4" y="142.2" transform="rotate(-90 62.4 142.2)">VB2</text>
<text x="65" y="139.6">8</text>
<text x="65.8" y="142.2" transform="rotate(-90 65.8 142.2)">VB1</text>
<text x="66.7" y="139">MQW510C869M</text>
<text x="89.6" y="142.7">R111</text>
<text x="89.8" y="143.6">100</text>
<text x="122.3" y="138.5">10V</text>
<text x="204.6" y="140.4">R110</text>
<text x="204.7" y="141.2">5.6K</text>
<text x="248.1" y="142.3">RX_TX_QN</text>
<text x="13.5" y="145.7">EGSMTX</text>
<text x="56.8" y="145.2">1</text>
<text x="58.3" y="145.7">OUT2</text>
<text x="59" y="149.7">2</text>
<text x="59.2" y="147.8">SW1</text>
<text x="61.3" y="149.7">4</text>
<text x="61.8" y="147.8">SW2 G G G G G</text>
<text x="63.9" y="149.7">3</text>
<text x="65.1" y="149.7">6</text>
<text x="66.3" y="149.7">7</text>
<text x="67" y="149.7">9</text>
<text x="68.2" y="149.7">11</text>
<text x="69.6" y="144.6">VC</text>
<text x="69.6" y="149.7">13</text>
<text x="70" y="147.9">G</text>
<text x="70.1" y="146.9">G</text>
<text x="71.5" y="144.1">10</text>
<text x="71.5" y="146.4">14</text>
<text x="85.9" y="149.6">100PF</text>
<text x="86.2" y="148.7">C129</text>
<text x="97.2" y="146.8">R112</text>
<text x="97.5" y="147.2">100</text>
<text x="107.2" y="148.5">220PF</text>
<text x="107.4" y="147.6">C128</text>
<text x="107.7" y="149.7">X7R</text>
<text x="194.6" y="144.2">C135</text>
<text x="194.6" y="145.4">220PF</text>
<text x="204.6" y="148.6">R113</text>
<text x="204.7" y="149.4">5.6K</text>
<text x="11.8" y="151.5">TXVCO_SW1</text>
<text x="43.7" y="155.5">27PF</text>
<text x="43.7" y="154.5">C132</text>
<text x="69.4" y="153.5">DUAL_TXVCO</text>
<text x="86.4" y="150.6">50V</text>
<text x="97.7" y="151.1">22NF</text>
<text x="97.7" y="150.2">C130</text>
<text x="97.7" y="152.1">50V</text>
<text x="107.2" y="150.6">(1005)</text>
<text x="108" y="151.8">50V</text>
<text x="194.6" y="153.7">220PF</text>
<text x="194.6" y="152.5">C136</text>
<text x="248.1" y="150.5">RX_TX_QP</text>
<text x="43.8" y="156.8">50V</text>
<text x="194.6" y="160.8">C137</text>
<text x="194.6" y="161.9">220PF</text>
<text x="204.6" y="156.9">R114</text>
<text x="204.7" y="157.7">5.6K</text>
<text x="248.1" y="158.7">RX_TX_IN</text>
<text x="11.8" y="162.1">TXVCO_SW2</text>
<text x="43.7" y="166">27PF</text>
<text x="43.7" y="165">C134</text>
<text x="43.8" y="167.1">50V</text>
<text x="204.7" y="165">R115</text>
<text x="204.8" y="165.9">5.6K</text>
<text x="248.1" y="166.9">RX_TX_IP</text>
<text x="194.6" y="170.1">220PF</text>
<text x="194.6" y="169">C138</text>
<text x="246" y="175">PON_TX</text>
<text x="237.6" y="185.7">gsm</text>
<text x="237.6" y="183.4">gsm</text>
<text x="238.2" y="184.6">Drawn by</text>
<text x="238.3" y="182.3">Engineer</text>
<text x="237.8" y="187">R&amp;D CHK</text>
<text x="238" y="191.7">MFG ENGR CHK</text>
<text x="238.1" y="189.3">DOC CTRL CHK</text>
<text x="249.8" y="187.2">TITLE</text>
<text x="274.3" y="187">Size</text>
<text x="274.7" y="188.1">A2</text>
<text x="195.8" y="195.1">gsm</text>
<text x="196.4" y="194">Changed by</text>
<text x="208.2" y="194">Date Changed</text>
<text x="209.7" y="195.1">Friday, March 10, 2006</text>
<text x="229.3" y="194">Time Changed</text>
<text x="237.8" y="194">QA CHK</text>
<text x="249.7" y="194">REV</text>
<text x="250" y="194.9">0.6</text>
<text x="254.4" y="194">Drawing Number</text>
<text x="265.8" y="194.3">Sheet</text>
<text x="269.8" y="194.3">1</text>
<text x="272.1" y="194.3">of</text>
<text x="274.6" y="194.3">8</text>
</g>
</svg>
